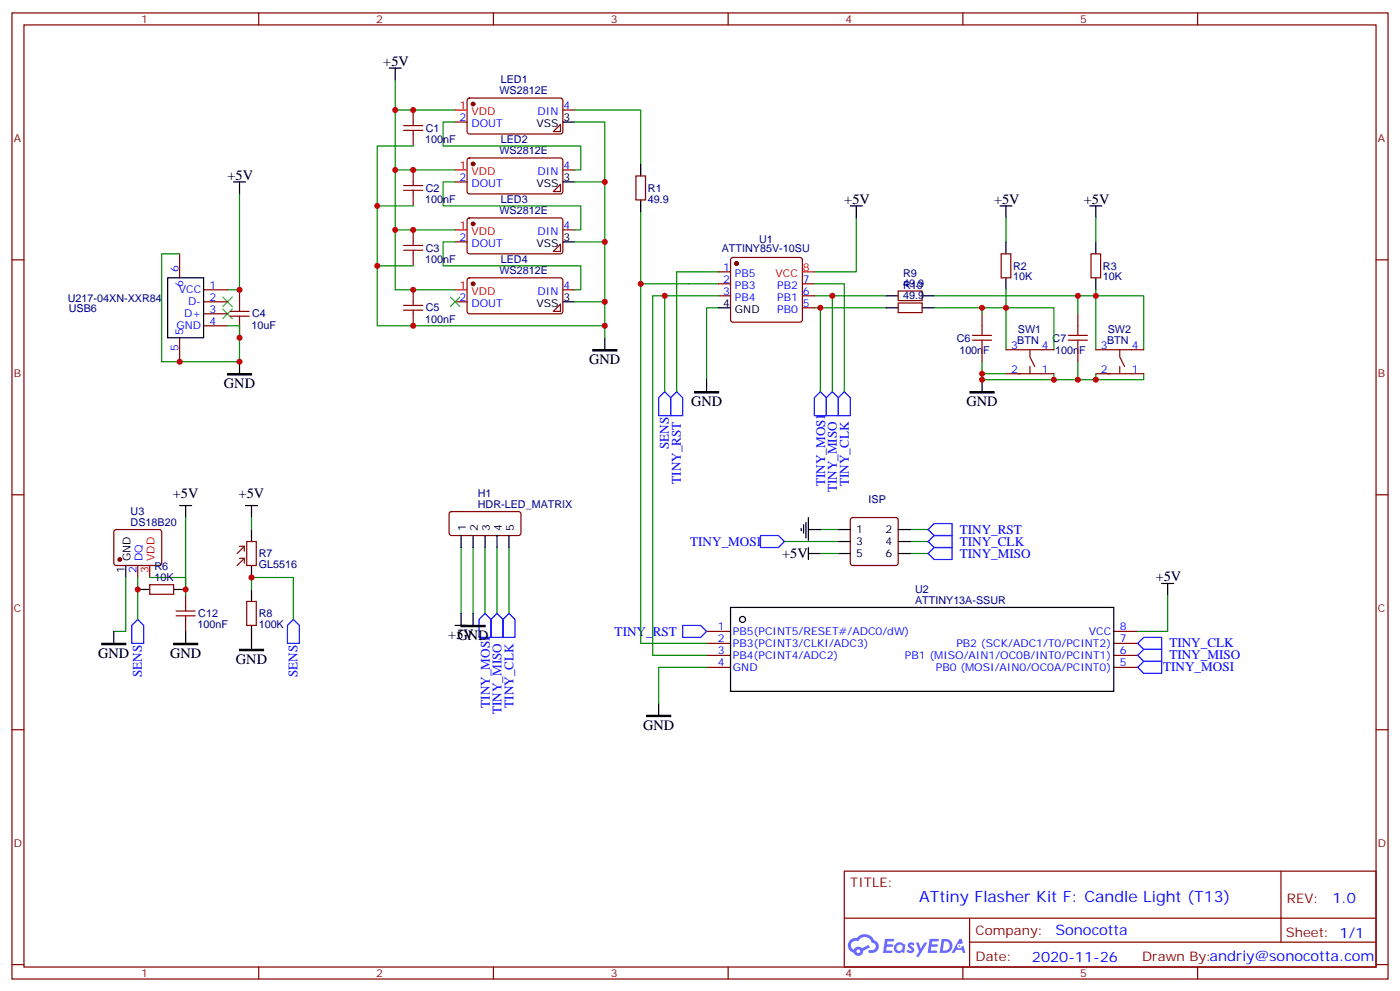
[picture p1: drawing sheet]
<svg xmlns="http://www.w3.org/2000/svg" width="412mm" height="292mm" viewBox="0 0 412 292" stroke-linecap="round" stroke-linejoin="round" font-family="sans-serif">
<g fill="none" stroke="#870000" stroke-width=".35">
<path d="M3.5 3.8h405.4v284.3h-405.4zM7.1 7.3h398.2v277.3h-398.2zM76.2 3.8v3.5M145.3 3.8v3.5M214.5 3.8v3.5M283.6 3.8v3.5M352.8 3.8v3.5M3.5 76.5h3.6M405.3 76.5h3.6M3.5 145.6h3.6M405.3 145.6h3.6M3.5 214.8h3.6"/>
<path d="M405.3 214.8h3.6M248.7 256.4h156.6v28.2h-156.6zM377.3 256.4v20.9M248.7 270.2h156.5M285.6 277.3h119.6M285.6 270.2v14.2M3.5 283.9h3.6M76.2 284.6v3.5M145.3 284.6v3.5M214.5 284.6v3.5M283.6 284.6v3.5M352.8 284.6v3.5"/>
<path d="M405.3 283.9h3.6"/>
</g>
<g fill="#5487ff">
<path d="M267.7 277.6a1.22 1.22 0 0 1 1.7 .2l-.4 .6a.47 .47 0 0 0-.3-.4 .47 .47 0 0 0-.5 .2l.1 .2a1.14 1.14 0 0 1 .8 1.8 1.14 1.14 0 0 1-1.9 0l-.2-.2 .5-.6 .7 .5a.29 .29 0 0 0 .3-.3 .29 .29 0 0 0-.2-.3 1.04 1.04 0 0 1-.6-1.7z"/>
<path d="M260.7 276.3h2.4l.3 .2-.2 .5-1.8 .1-.1 .8h1.5l.3 .4-.3 .4h-1.6l-.2 1.1h1.7l.2 .3-.2 .3-2.6 .1z"/>
<path d="M273.8 276.3h2.4l.3 .2-.1 .5-1.8 .1-.2 .8h1.6l.3 .4-.4 .4h-1.6l-.1 1.1h1.7l.2 .3-.2 .3-2.6 .1z"/>
<path d="M282.6 276.3h.7l.3 1.3-.6 .3a.69 .69 0 0 0-1 .3 .69 .69 0 0 0 .4 .9 .69 .69 0 0 0 .9-.6l.5-.2 .6 2.2h-.8l-.2-.9h-1.8l-.5 .9h-.8z"/>
<path d="M269.8 277.4h.8l.6 1.8 1.1-1.8h.9l-2.6 4.2h-.8l.9-1.5z"/>
<path d="M277.4 276.3l-.6 4.2h1.3a2.11 2.11 0 0 0 2.5-2.1 2.11 2.11 0 0 0-2.5-2.1zM278.1 277.1a1.39 1.39 0 0 1 1.7 1.4 1.39 1.39 0 0 1-1.8 1.3h-.3z"/>
<path d="M263.7 277.9a1.54 1.54 0 0 0-.1 2.2 1.54 1.54 0 0 0 2.2 .1l.6 .3 .3-2.3-.2-.3h-.4a1.49 1.49 0 0 0-2.4 0zM264 278.9a.94 .94 0 0 1 1.8 0 .94 .94 0 0 1-1.8 0z"/>
<path d="M250.4 276.7a2.18 2.18 0 0 0 1.1 3.7 1.44 1.44 0 0 0 1.6 .9 1.44 1.44 0 0 0 1.2-1.4l2-1.1-.5-.7-1.9 1a1.47 1.47 0 0 0-2.4 .4 1.39 1.39 0 0 1-.7-1.9 1.39 1.39 0 0 1 2-.5 2.12 2.12 0 0 1 2.2-1.3 2.12 2.12 0 0 1 1.9 1.7 1.14 1.14 0 0 1 1.1 1.4 1.14 1.14 0 0 1-1.7 .7 .43 .43 0 0 0-.5 .4 .43 .43 0 0 0 .4 .5 1.98 1.98 0 0 0 2.5-1.2 1.98 1.98 0 0 0-1.2-2.6 3.1 3.1 0 0 0-5.3-.6l-.9 .1zM252.3 280a.55 .55 0 0 1 1.1 0 .55 .55 0 0 1-1.1 0z"/>
<circle cx="282.6" cy="278.4" r=".26"/>
</g>
<g fill="none" stroke="#008700" stroke-width=".35">
<path d="M116.4 23.6v61.7h17.7M116.4 32.4h17.7M134.1 35.9h-3.6v7.1h40.6v7h-1.8M169.3 32.4h19.4v15.9M169.3 35.9h8.9v63.5M70.6 57.1v28.2h-3.6M116.4 50h17.7M121.7 43h-10.6v17.6M134.1 53.6h-3.6v7h40.6v7.1h-1.8M169.3 53.6h8.9M52.9 74.7h-5.3v31.8h23v-10.6h-3.6M116.4 67.7h17.7"/>
<path d="M121.7 78.2h-10.6v17.7h67.1M121.7 60.6h-10.6v17.6M134.1 71.2h-3.6v7h40.6v7.1h-1.8M169.3 71.2h8.9M188.7 62.4v21.1h23M252.2 64.1v15.9h-12.3M296.3 64.1v7.1M322.8 64.1v7.1M169.3 88.8h8.9M188.7 83.5v105.9h19.4M195.8 87.1h-3.5v105.8h15.8M211.7 80h-12.4v35.3"/>
<path d="M211.7 90.6h-3.6v21.2M211.7 87.1h-15.9v28.2M239.9 90.6h21.2M239.9 87.1h21.2M239.9 83.5h8.8v31.8M241.7 90.6v24.7M245.2 87.1v28.2M275.2 87.1h47.6v15.8M275.2 90.6h21.1v12.3M289.3 90.6v1.8M296.3 85.3v5.3h14.1v12.3M317.5 87.1v5.3"/>
<path d="M322.8 85.3v1.8h14.1v15.8M289.3 106.5v3.5M296.3 110h-7v1.8h33.5v-1.8M310.4 110v1.8M317.5 106.5v5.3M336.9 110v1.8h-14.1M54.7 152.3v23M74.1 152.3v3.6M231.1 159.4h15.8M241.7 155.9h5.2M268.1 159.4h5.3M268.1 155.9h5.3"/>
<path d="M37 170v15.8h-3.5M40.6 170v12.3M44.1 170h10.6v3.5M74.1 173.5v-3.5h12.3v12.3M135.8 161.1v19.5M139.3 161.1v19.5M142.9 161.1v19.5M146.4 161.1v19.5M149.9 161.1v19.5M241.7 162.9h5.2M268.1 162.9h5.3M344 175.3v10.5h-8.9"/>
<path d="M208.1 196.4h-14.1v10.6"/>
</g>
<g fill="none" stroke="#a10000" stroke-width=".35">
<path d="M118.9 37h5.6M118.9 38.4h5.6M121.7 35.9v1.1M121.7 38.4v1M118.9 54.6h5.6M118.9 56h5.6M121.7 53.6v1M121.7 56v1.1M118.9 72.2h5.6M118.9 73.7h5.6M121.7 71.2v1M121.7 73.7v1"/>
<path d="M67.7 93.1h5.7M67.7 91.7h5.7M70.6 88.8v2.9M70.6 93.1v2.8M118.9 89.9h5.6M118.9 91.3h5.6M121.7 88.8v1.1M121.7 91.3v1.1M286.5 98.7h5.6M289.3 95.9v2.8M314.7 98.7h5.6M317.5 95.9v2.8"/>
<path d="M286.5 100.1h5.6M289.3 100.1v2.8M314.7 100.1h5.6M317.5 100.1v2.8M51.9 179.8h5.6M54.7 178.8v1M51.9 181.3h5.6M54.7 181.3v1"/>
</g>
<g fill="none" stroke="#870000" stroke-width=".35">
<path d="M121.7 32.4v3.5M121.7 39.4v3.6M134.1 35.9h3.5M137.8 29.1l.5-.2h27.1l.4 .7-.1 9.4-.6 .4h-27.1l-.4-.7v-9.1zM165.1 36.6v2.1h-2.1zM165.8 32.4h3.5M121.7 50v3.6M121.7 57.1v3.5M134.1 53.6h3.5M137.8 46.7l.5-.2 27.1 .1 .4 .6-.1 9.4-.6 .5-27.1-.1-.4-.6v-9.2zM165.1 54.3v2.1h-2.1zM165.8 50h3.5"/>
<path d="M187.3 51.8h2.8v7h-2.8zM52.9 74.7v7.1M121.7 67.7v3.5M121.7 74.7v3.5M134.1 71.2h3.5M137.8 64.3l.5-.2 27.1 .1 .4 .6-.1 9.5-.6 .4h-27.1l-.4-.7v-9.2zM165.1 71.9v2.1h-2.1zM165.8 67.7h3.5M215.4 76l.5-.2h19.8l.5 .2 .2 .5v17.6l-.3 .5-.4 .2h-19.8l-.5-.2-.2-.5v-17.6zM294.9 74.7h2.8v7.1h-2.8zM321.4 74.7h2.8v7.1h-2.8zM52.9 99.4v7.1"/>
<path d="M60 88.8h7M60 85.3h7M60 92.4h7M60 95.9h7M70.6 85.3v3.5M70.6 95.9v3.5M121.7 85.3v3.5M121.7 92.4v3.5M134.1 88.8h3.5M137.8 82l.5-.2h27.1l.4 .7-.1 9.4-.6 .5-27.1-.1-.4-.6v-9.2zM165.1 89.5v2.2h-2.1zM165.8 85.3h3.5"/>
<path d="M211.7 80h3.5M211.7 83.5h3.5M211.7 87.1h3.5M236.4 83.5h3.5M236.4 87.1h3.5M236.4 90.6h3.5M264.6 85.7h7v2.8h-7zM264.6 89.2h7v2.8h-7zM289.3 92.4v3.5M317.5 92.4v3.5M289.3 102.9v3.6M296.3 102.9h14.1"/>
<path d="M296.3 110h14.1M303.4 102.9v2.2l1.4 2.8M303.4 107.9v2.1M317.5 102.9v3.6M322.8 102.9h14.1M322.8 110h14.1M329.8 102.9v2.2l1.5 2.8M329.8 107.9v2.1M33.7 156.1l.5-.2h12.7l.5 .2 .2 .5v9.4l-.7 .4h-13l-.4-.7v-9.1zM72.7 159.4h2.8v7h-2.8zM132.5 150.8l.5-.2h20l.5 .7-.1 5.9-.6 .4h-20.1l-.4-.7v-5.6zM250.7 152.5l.5-.2h12.7l.5 .2 .2 .5v12.7l-.3 .5-.4 .2h-12.7l-.5-.2-.2-.5v-12.7z"/>
<path d="M40.6 166.4v3.6M44.1 172.1h7.1v2.8h-7.1zM54.7 175.3v3.5M70.6 160.8h1.4v1.4M70.6 164.3h1.4v1.4M72 160.8l-2.2 2.1M72 164.3l-2.2 2.1M72.7 177h2.8v7.1h-2.8zM54.7 182.3v3.5M208.1 185.8h7.1M208.1 189.4h7.1M208.1 192.9h7.1"/>
<path d="M208.1 196.4h7.1M328.1 185.8h7M328.1 189.4h7M328.1 192.9h7M328.1 196.4h7"/>
</g>
<path d="M67 110h7.1v.3h-7.1zM174.6 102.9h7.1v.4h-7.1zM204.6 115.3h7.1v.3h-7.1zM285.8 115.3h7v.3h-7zM30 189.4h7v.3h-7zM51.2 189.4h7v.3h-7zM70.6 191.1h7v.4h-7zM135.8 184.1h7.1v.3h-7.1zM190.5 210.5h7.1v.4h-7.1z" fill="#000" stroke="#000" stroke-width=".35"/>
<g fill="none" stroke="#000" stroke-width=".35">
<path d="M114.7 20h3.5M116.4 20v3.6M165.8 35.9h3.5M68.8 53.6h3.5M70.6 53.6v3.5M165.8 53.6h3.5M188.7 48.3v3.5M188.7 58.8v3.6M165.8 71.2h3.5M250.5 60.6h3.5M252.2 60.6v3.5M294.6 60.6h3.5"/>
<path d="M296.3 60.6v3.5M296.3 71.2v3.5M321 60.6h3.6M322.8 60.6v3.5M322.8 71.2v3.5M49.4 81.8h10.6v17.6h-10.6zM165.8 88.8h3.5M178.2 99.4v3.5M211.7 90.6h3.5M261.1 90.6h3.5M261.1 87.1h3.5M271.6 90.6h3.6"/>
<path d="M271.6 87.1h3.6M296.3 81.8v3.5M322.8 81.8v3.5M70.6 106.5v3.5M208.1 111.8v3.5M289.3 111.8v3.5M52.9 148.8h3.5M54.7 148.8v3.5M72.3 148.8h3.5M74.1 148.8v3.5M74.1 155.9v3.5M135.8 157.6v3.5"/>
<path d="M139.3 157.6v3.5M142.9 157.6v3.5M146.4 157.6v3.5M149.9 157.6v3.5M236 155.5v.7M236.7 154.4v2.5M237.4 153.7v4.6M238.1 155.9h3.6M238.1 152.3v6.7M246.9 155.9h3.6M246.9 159.4h3.6M264.6 155.9h3.5"/>
<path d="M264.6 159.4h3.5M37 166.4v3.6M40.6 173.5h3.5M51.2 173.5h3.5M74.1 166.4v3.6M74.1 173.5v3.5M215.2 178.8h112.9v24.7h-112.9zM238.1 161.1v3.6M238.1 162.9h3.6M246.9 162.9h3.6M264.6 162.9h3.5M342.2 171.7h3.5"/>
<path d="M344 171.7v3.6M33.5 185.8v3.6M54.7 185.8v3.6M74.1 184.1v7M134.1 184.1h3.5M135.8 180.6v3.5M139.3 180.6v3.5M194 207v3.5"/>
<circle cx="218.7" cy="182.3" r=".88"/>
</g>
<g fill="#870000" stroke="#870000" stroke-width=".35">
<circle cx="217" cy="77.5" r=".53"/>
<circle cx="139.3" cy="30.6" r=".53"/>
<circle cx="139.3" cy="48.3" r=".53"/>
<circle cx="139.3" cy="65.9" r=".53"/>
<circle cx="139.3" cy="83.5" r=".53"/>
<circle cx="35.3" cy="164.7" r=".53"/>
</g>
<path d="M134.1 32.4h3.5M134.1 50h3.5M134.1 67.7h3.5M134.1 85.3h3.5M236.4 80h3.5M44.1 166.4v3.6" fill="none" stroke="#f00" stroke-width=".35"/>
<path d="M65.6 90.9l2.8 2.9M65.6 87.4l2.8 2.8M68.4 90.9l-2.8 2.9M68.4 87.4l-2.8 2.8M132.6 87.4l2.9 2.8M135.5 87.4l-2.9 2.8" fill="none" stroke="#3c3" stroke-width=".35"/>
<g fill="none" stroke="#00f" stroke-width=".35">
<path d="M195.8 115.3l1.8 1.8v5.2h-3.6v-5.2zM199.3 115.3l1.8 1.8v5.2h-3.5v-5.2zM241.7 115.3l1.7 1.8v5.2h-3.5v-5.2zM245.2 115.3l1.7 1.8v5.2h-3.5v-5.2zM248.7 115.3l1.8 1.8v5.2h-3.6v-5.2zM224 157.6h5.3l1.8 1.8-1.8 1.7h-5.3zM273.4 155.9l1.8-1.8h5.3v3.5h-5.3zM275.2 157.6h5.3v3.5h-5.3l-1.8-1.7zM273.4 162.9l1.8-1.8h5.3v3.6h-5.3zM38.8 184.1l1.8-1.8 1.7 1.8v5.3h-3.5zM84.7 184.1l1.7-1.8 1.8 1.8v5.3h-3.5zM142.9 180.6l1.7 1.7v5.3h-3.5v-5.3z"/>
<path d="M146.4 180.6l1.8 1.7v5.3h-3.6v-5.3zM149.9 180.6l1.8 1.7v5.3h-3.5v-5.3zM201.1 184.1h5.3l1.7 1.7-1.7 1.8h-5.3zM335.1 196.4l1.8-1.7h5.3v3.5h-5.3zM335.1 192.9l1.8-1.8h5.3v3.6h-5.3zM335.1 189.4l1.8-1.8h5.3v3.5h-5.3z"/>
</g>
<g fill="#c00">
<circle cx="241.7" cy="90.6" r=".88"/>
<circle cx="245.2" cy="87.1" r=".88"/>
<circle cx="289.3" cy="110" r=".88"/>
<circle cx="289.3" cy="111.8" r=".88"/>
<circle cx="317.5" cy="111.8" r=".88"/>
<circle cx="322.8" cy="87.1" r=".88"/>
<circle cx="296.3" cy="90.6" r=".88"/>
<circle cx="310.4" cy="111.8" r=".88"/>
<circle cx="116.4" cy="32.4" r=".88"/>
<circle cx="116.4" cy="50" r=".88"/>
<circle cx="116.4" cy="67.7" r=".88"/>
<circle cx="121.7" cy="32.4" r=".88"/>
<circle cx="121.7" cy="50" r=".88"/>
<circle cx="121.7" cy="67.7" r=".88"/>
<circle cx="121.7" cy="85.3" r=".88"/>
<circle cx="111.1" cy="78.2" r=".88"/>
<circle cx="111.1" cy="60.6" r=".88"/>
<circle cx="70.6" cy="85.3" r=".88"/>
<circle cx="317.5" cy="87.1" r=".88"/>
<circle cx="289.3" cy="90.6" r=".88"/>
<circle cx="322.8" cy="111.8" r=".88"/>
<circle cx="188.7" cy="83.5" r=".88"/>
<circle cx="178.2" cy="53.6" r=".88"/>
<circle cx="178.2" cy="71.2" r=".88"/>
<circle cx="178.2" cy="88.8" r=".88"/>
<circle cx="178.2" cy="95.9" r=".88"/>
<circle cx="121.7" cy="95.9" r=".88"/>
<circle cx="70.6" cy="99.4" r=".88"/>
<circle cx="70.6" cy="106.5" r=".88"/>
<circle cx="52.9" cy="106.5" r=".88"/>
<circle cx="195.8" cy="87.1" r=".88"/>
<circle cx="54.7" cy="173.5" r=".88"/>
<circle cx="40.6" cy="173.5" r=".88"/>
<circle cx="74.1" cy="170" r=".88"/>
</g>
<text font-size="4.6" fill="#00f" x="270.8" y="265.4">ATtiny Flasher Kit F: Candle Light (T13)</text>
<g font-size="4.2">
<text x="112.9" y="19.3">+5V</text>
<text x="67" y="52.8">+5V</text>
<text x="248.7" y="59.9">+5V</text>
<text x="292.8" y="59.9">+5V</text>
<text x="319.3" y="59.9">+5V</text>
<text x="173.6" y="107.2">GND</text>
<text x="66" y="114.2">GND</text>
<text x="203.6" y="119.5">GND</text>
<text x="284.7" y="119.5">GND</text>
<text x="50.9" y="146.7">+5V</text>
<text x="70.3" y="146.7">+5V</text>
<text x="230.4" y="164.4">+5V</text>
<text x="340.4" y="171">+5V</text>
<text x="132" y="188">+5V</text>
<text x="134.8" y="188.4">GND</text>
<text x="28.9" y="193.7">GND</text>
<text x="50.1" y="193.7">GND</text>
<text x="69.5" y="195.5">GND</text>
<text x="189.4" y="214.8">GND</text>
</g>
<g font-size="4.2" fill="#00f">
<text x="392.5" y="265.7">1.0</text>
<text x="310.9" y="275.2">Sonocotta</text>
<text x="304" y="283">2020-11-26</text>
</g>
<g font-size="3.9" fill="#00f">
<text x="197" y="132.2" transform="rotate(-90 197 132.2)">SENS</text>
<text x="200.6" y="142.4" transform="rotate(-90 200.6 142.4)">TINY_RST</text>
<text x="243" y="143" transform="rotate(-90 243 143)">TINY_MOSI</text>
<text x="250" y="143.1" transform="rotate(-90 250 143.1)">TINY_CLK</text>
<text x="246.5" y="144.9" transform="rotate(-90 246.5 144.9)">TINY_MISO</text>
<text x="203.3" y="160.8">TINY_MOSI</text>
<text x="282.7" y="157.1">TINY_RST</text>
<text x="282.7" y="160.6">TINY_CLK</text>
<text x="282.7" y="164.1">TINY_MISO</text>
<text x="181" y="187.1">TINY_RST</text>
<text x="344.5" y="190.6">TINY_CLK</text>
<text x="342.6" y="197.6">TINY_MOSI</text>
<text x="344.5" y="194.1">TINY_MISO</text>
<text x="41.8" y="199.3" transform="rotate(-90 41.8 199.3)">SENS</text>
<text x="87.7" y="199.3" transform="rotate(-90 87.7 199.3)">SENS</text>
<text x="144.2" y="208.3" transform="rotate(-90 144.2 208.3)">TINY_MOSI</text>
<text x="151.2" y="208.3" transform="rotate(-90 151.2 208.3)">TINY_CLK</text>
<text x="147.7" y="210.2" transform="rotate(-90 147.7 210.2)">TINY_MISO</text>
</g>
<g font-size="3.9" fill="#800">
<text x="250.5" y="261">TITLE:</text>
<text x="379.1" y="265.7">REV:</text>
<text x="287.4" y="275.2">Company:</text>
<text x="378.7" y="275.8">Sheet: 1/1</text>
<text x="287.4" y="282.9">Date:</text>
<text x="336.4" y="282.9">Drawn By:andriy@sonocotta.com</text>
</g>
<g font-size="3.2" fill="#800">
<text x="41.6" y="6.8">1</text>
<text x="110.8" y="6.8">2</text>
<text x="179.9" y="6.8">3</text>
<text x="249.1" y="6.8">4</text>
<text x="318.2" y="6.8">5</text>
<text x="4.1" y="41.9">A</text>
<text x="405.9" y="41.9">A</text>
<text x="4.1" y="111.1">B</text>
<text x="405.9" y="111.1">B</text>
<text x="4.1" y="180.2">C</text>
<text x="405.9" y="180.2">C</text>
<text x="4.1" y="249.3">D</text>
<text x="405.9" y="249.3">D</text>
<text x="41.6" y="287.6">1</text>
<text x="110.8" y="287.6">2</text>
<text x="179.9" y="287.6">3</text>
<text x="249.1" y="287.6">4</text>
<text x="318.2" y="287.6">5</text>
</g>
<g font-size="3.2" fill="#000080">
<text x="147.1" y="27.8">WS2812E</text>
<text x="147.5" y="24.5">LED1</text>
<text x="125.4" y="38.8">C1</text>
<text x="125.2" y="42">100nF</text>
<text x="147.1" y="45.4">WS2812E</text>
<text x="147.5" y="42.2">LED2</text>
<text x="125.2" y="59.6">100nF</text>
<text x="125.4" y="56.4">C2</text>
<text x="147.5" y="59.8">LED3</text>
<text x="190.9" y="59.6">49.9</text>
<text x="190.9" y="56.5">R1</text>
<text x="147.1" y="63.1">WS2812E</text>
<text x="223.6" y="71.5">U1</text>
<text x="125.2" y="77.3">100nF</text>
<text x="125.4" y="74">C3</text>
<text x="147.5" y="77.5">LED4</text>
<text x="212.6" y="74.2">ATTINY85V-10SU</text>
<text x="147.1" y="80.7">WS2812E</text>
<text x="266" y="81.4">R9</text>
<text x="298.4" y="82.5">10K</text>
<text x="298.4" y="79.4">R2</text>
<text x="324.9" y="82.5">10K</text>
<text x="324.9" y="79.4">R3</text>
<text x="20" y="88.8">U217-04XN-XXR84</text>
<text x="266" y="84.6">49.9</text>
<text x="266" y="88.1">49.9</text>
<text x="266" y="84.9">R10</text>
<text x="20.3" y="91.8">USB6</text>
<text x="74.3" y="93.4">C4</text>
<text x="125.2" y="94.9">100nF</text>
<text x="125.4" y="91.7">C5</text>
<text x="74.1" y="96.7">10uF</text>
<text x="281.9" y="100.6">C6</text>
<text x="299.7" y="101.2">BTN</text>
<text x="299.9" y="97.9">SW1</text>
<text x="310.1" y="100.6">C7</text>
<text x="326.1" y="101.2">BTN</text>
<text x="326.3" y="97.9">SW2</text>
<text x="282.6" y="104.1">100nF</text>
<text x="310.8" y="104.1">100nF</text>
<text x="140.8" y="149.5">HDR-LED_MATRIX</text>
<text x="140.8" y="146.2">H1</text>
<text x="255.8" y="148.1">ISP</text>
<text x="38.5" y="154.8">DS18B20</text>
<text x="38.5" y="151.5">U3</text>
<text x="45.5" y="167.8">R6</text>
<text x="76.2" y="167.3">GL5516</text>
<text x="76.2" y="164">R7</text>
<text x="45.5" y="171">10K</text>
<text x="269.5" y="177.7">ATTINY13A-SSUR</text>
<text x="269.5" y="174.6">U2</text>
<text x="58.2" y="184.9">100nF</text>
<text x="58.4" y="181.6">C12</text>
<text x="76.2" y="184.9">100K</text>
<text x="76.2" y="181.7">R8</text>
</g>
<g font-size="3.2" fill="#f00">
<text x="135.4" y="32">1</text>
<text x="138.9" y="33.8">VDD</text>
<text x="135.4" y="49.7">1</text>
<text x="138.9" y="51.4">VDD</text>
<text x="135.4" y="67.3">1</text>
<text x="138.9" y="69.1">VDD</text>
<text x="228.5" y="81.4">VCC</text>
<text x="236.5" y="79.7">8</text>
<text x="135.4" y="84.9">1</text>
<text x="138.9" y="86.7">VDD</text>
<text x="45.5" y="165.1" transform="rotate(-90 45.5 165.1)">VDD</text>
<text x="43.7" y="168.6" transform="rotate(-90 43.7 168.6)">3</text>
</g>
<g font-size="3.2" fill="#00f">
<text x="135.4" y="35.6">2</text>
<text x="158.3" y="33.8">DIN</text>
<text x="166" y="32">4</text>
<text x="138.9" y="37.3">DOUT</text>
<text x="135.4" y="53.2">2</text>
<text x="158.3" y="51.4">DIN</text>
<text x="166" y="49.7">4</text>
<text x="138.9" y="55">DOUT</text>
<text x="135.4" y="70.8">2</text>
<text x="158.3" y="69.1">DIN</text>
<text x="166" y="67.3">4</text>
<text x="138.9" y="72.6">DOUT</text>
<text x="52.6" y="80" transform="rotate(-90 52.6 80)">6</text>
<text x="213" y="79.7">1</text>
<text x="213" y="83.2">2</text>
<text x="216.5" y="81.4">PB5</text>
<text x="236.5" y="83.2">7</text>
<text x="52.7" y="86.4">VCC</text>
<text x="54" y="84.5" transform="rotate(-90 54 84.5)">6</text>
<text x="55.4" y="89.9">D-</text>
<text x="61.7" y="84.9">1</text>
<text x="61.7" y="88.5">2</text>
<text x="135.4" y="88.5">2</text>
<text x="158.3" y="86.7">DIN</text>
<text x="166" y="84.9">4</text>
<text x="213" y="86.7">3</text>
<text x="216.5" y="84.9">PB3</text>
<text x="216.5" y="88.5">PB4</text>
<text x="228.9" y="88.5">PB1</text>
<text x="228.9" y="84.9">PB2</text>
<text x="236.5" y="86.7">6</text>
<text x="54.2" y="93.4">D+</text>
<text x="61.7" y="92">3</text>
<text x="61.7" y="95.5">4</text>
<text x="138.9" y="90.2">DOUT</text>
<text x="228.9" y="92">PB0</text>
<text x="236.5" y="90.2">5</text>
<text x="52" y="96.9">GND</text>
<text x="54" y="98.7" transform="rotate(-90 54 98.7)">5</text>
<text x="52.6" y="103.2" transform="rotate(-90 52.6 103.2)">5</text>
<text x="297.8" y="102.6">3</text>
<text x="306.9" y="102.6">4</text>
<text x="324.3" y="102.6">3</text>
<text x="333.4" y="102.6">4</text>
<text x="297.8" y="109.6">2</text>
<text x="306.9" y="109.6">1</text>
<text x="324.3" y="109.6">2</text>
<text x="333.4" y="109.6">1</text>
<text x="42" y="165.1" transform="rotate(-90 42 165.1)">DQ</text>
<text x="40.2" y="168.6" transform="rotate(-90 40.2 168.6)">2</text>
<text x="211.4" y="185.5">1</text>
<text x="329.8" y="185.5">8</text>
<text x="211.4" y="189">2</text>
<text x="215.9" y="186.9">PB5(PCINT5/RESET#/ADC0/dW)</text>
<text x="215.9" y="190.4">PB3(PCINT3/CLKI/ADC3)</text>
<text x="281.7" y="190.4">PB2 (SCK/ADC1/T0/PCINT2)</text>
<text x="320.8" y="186.9">VCC</text>
<text x="329.8" y="189">7</text>
<text x="211.4" y="192.5">3</text>
<text x="211.4" y="196.1">4</text>
<text x="215.9" y="194">PB4(PCINT4/ADC2)</text>
<text x="215.9" y="197.5">GND</text>
<text x="266.5" y="194">PB1 (MISO/AIN1/OC0B/INT0/PCINT1)</text>
<text x="275.7" y="197.5">PB0 (MOSI/AIN0/OC0A/PCINT0)</text>
<text x="329.8" y="196.1">5</text>
<text x="329.8" y="192.5">6</text>
</g>
<g font-size="3.2">
<text x="166" y="35.6">3</text>
<text x="158" y="37.3">VSS</text>
<text x="166" y="53.2">3</text>
<text x="158" y="55">VSS</text>
<text x="166" y="70.8">3</text>
<text x="158" y="72.6">VSS</text>
<text x="166" y="88.5">3</text>
<text x="158" y="90.2">VSS</text>
<text x="213" y="90.2">4</text>
<text x="216.5" y="92">GND</text>
<text x="137.2" y="156.3" transform="rotate(-90 137.2 156.3)">1</text>
<text x="140.8" y="156.3" transform="rotate(-90 140.8 156.3)">2</text>
<text x="144.3" y="156.3" transform="rotate(-90 144.3 156.3)">3</text>
<text x="147.8" y="156.3" transform="rotate(-90 147.8 156.3)">4</text>
<text x="151.3" y="156.3" transform="rotate(-90 151.3 156.3)">5</text>
<text x="252.2" y="156.9">1</text>
<text x="252.2" y="160.4">3</text>
<text x="260.8" y="156.9">2</text>
<text x="260.8" y="160.4">4</text>
<text x="38.5" y="165.1" transform="rotate(-90 38.5 165.1)">GND</text>
<text x="252.2" y="164">5</text>
<text x="260.8" y="164">6</text>
<text x="36.7" y="168.6" transform="rotate(-90 36.7 168.6)">1</text>
</g>
</svg>
